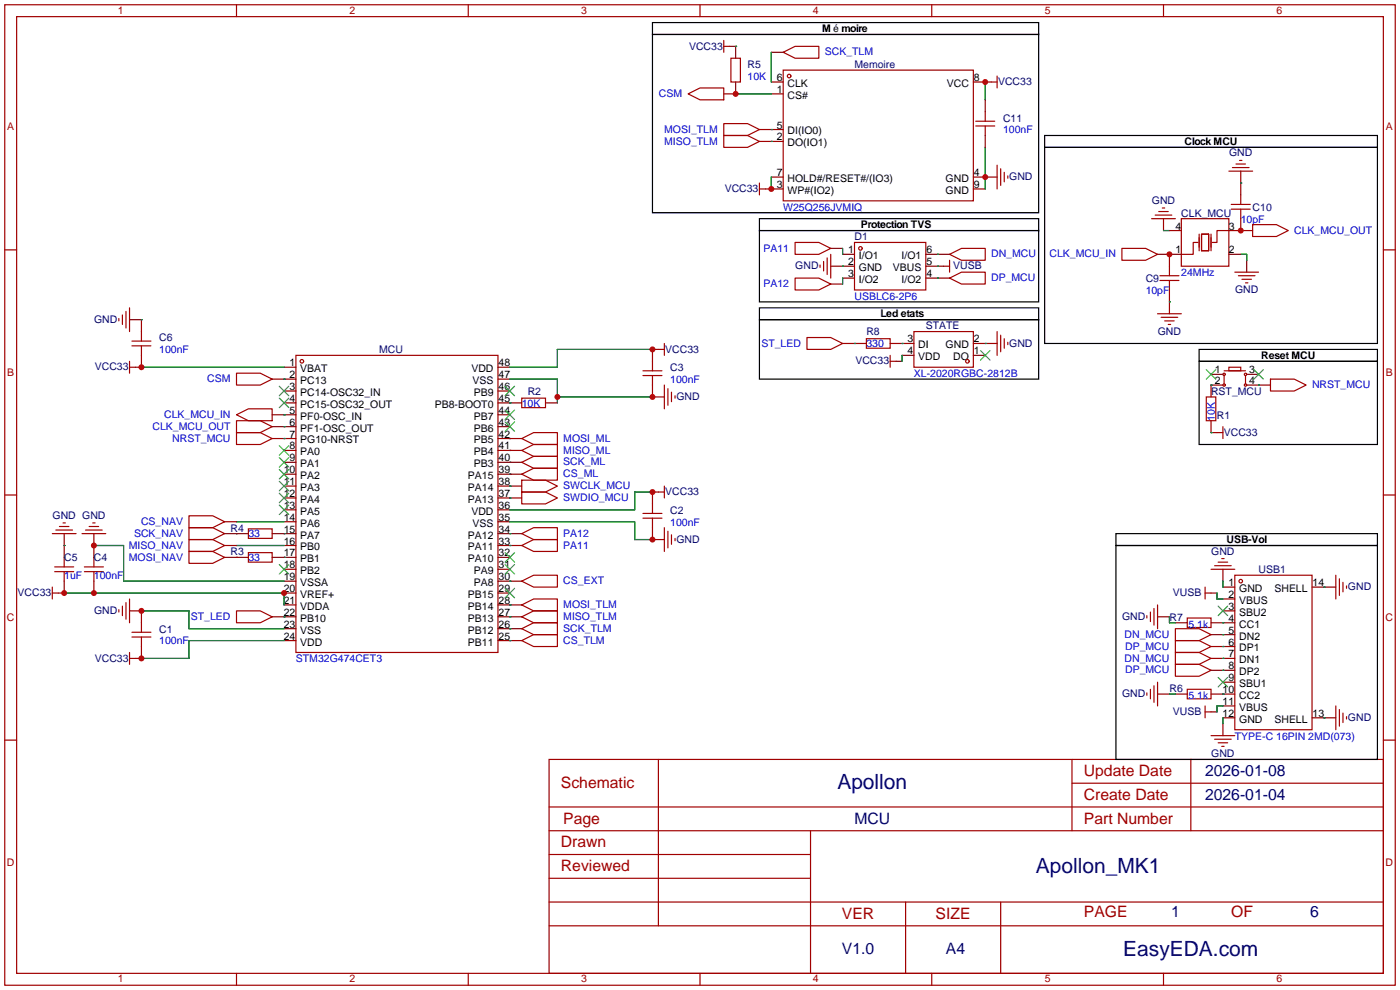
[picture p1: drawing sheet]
<svg xmlns="http://www.w3.org/2000/svg" width="299mm" height="212mm" viewBox="0 0 299 212" stroke-linecap="round" stroke-linejoin="round" font-family="sans-serif">
<g fill="none" stroke="#a10000" stroke-width=".25">
<path d="M1 1h297.2v209.6h-297.2zM3.6 3.6h292.1v204.4h-292.1zM50.5 1v2.6M100.1 1v2.6M149.6 1v2.6M154.7 8.6v2.6M154.7 9.9h1.3M156.2 12.4h2v5.1h-2zM167.4 15h40.6v27.9h-40.6zM167.4 11.2l2.5-1.3h5.1v2.5h-5.1zM199.1 1v2.6M211.8 17.5h1.3"/>
<path d="M213.1 16.3v2.5M248.7 1v2.6M147.1 20.1l2.5-1.3h5.1v2.5h-5.1zM154.7 29h5.1l2.5 1.2-2.5 1.3h-5.1zM154.7 26.4h5.1l2.5 1.3-2.5 1.3h-5.1zM162.3 39.1v2.6M208.5 25.9h4.1M208.5 26.9h4.1M210.6 23.9v2M210.6 26.9v2.1M213.1 35.3v5.1M213.9 36.1v3.5"/>
<path d="M214.6 36.8v2.1M215.4 37.6v.5M262.6 36.6h5.1M263.4 35.8h3.6M264.2 35.1h2M264.9 34.3h.5M1 53.4h2.6M162.3 40.4h1.3M169.9 59.4h5.1l2.5 1.3-2.5 1.3h-5.1zM169.9 51.8h5.1l2.5 1.3-2.5 1.3h-5.1zM175.3 56.6v.6M176 55.9v2"/>
<path d="M176.8 55.1v3.6M177.5 54.4v5M182.6 51.8h15.3v10.2h-15.3zM201.7 56.9h1.2M202.9 54.4l2.6-1.3h5.1v2.5h-5.1zM202.9 59.4l2.6-1.2h5.1v2.5h-5.1zM202.9 55.6v2.6M239.8 53.1h5.1l2.5 1.3-2.5 1.2h-5.1zM246.1 46.7h5.1M246.9 46h3.5M247.6 45.2h2.1M247.9 59.9h4.1"/>
<path d="M247.9 58.9h4.1M248.4 44.4h.5M249.9 56.9v2M249.9 59.9v2.1M252.5 46.7h10.1v10.2h-10.1zM256 51.8h-1v2.6h-2.5M256.3 50v3.6M256.8 50h1.5v3.6h-1.5zM258.8 50v3.6M262.6 49.3h-2.5v2.5h-1M263.1 43.7h4.1M263.1 44.7h4.1"/>
<path d="M263.9 58.2h5.1M264.7 58.9h3.5M265.2 41.7v2M265.2 44.7v2M265.4 59.7h2.1M267.7 48h5.1l2.5 1.3-2.5 1.2h-5.1zM295.7 53.4h2.5M25.4 68.1v.5M26.2 67.3v2M26.9 66.5v3.6M27.7 65.8v5.1M27.7 77.2v2.6"/>
<path d="M27.7 78.5h1.3M28.2 72.9h4.1M28.2 73.9h4.1M30.2 70.9v2M30.2 73.9v2M50.5 79.8h5.1l2.6 1.2-2.6 1.3h-5.1zM63.2 75.9h43.2v63.5h-43.2zM137.4 79.2h4.1M139.4 77.2v2M140.7 74.7h1.3M142 73.4v2.5M172.5 72.1h5l2.6 1.3-2.6 1.3h-5z"/>
<path d="M185.2 72.4h5v2h-5zM190.2 75.9v2.6M190.2 77.2h1.3M195.3 70.9h12.7v7.6h-12.7zM213.1 70.9v5M213.9 71.6v3.6M214.6 72.4v2M215.4 73.2v.5M247.4 67.1h5.1M248.2 67.8h3.5M248.9 68.6h2.1M249.7 69.3h.5"/>
<path d="M261.6 79.2h4.6M262.6 78.5h2.6v.7h-2.6zM266.2 60.5h.5M50.5 92.5h5.1l2.6 1.2-2.6 1.3h-5.1zM50.5 89.9h5.1l2.6 1.3-2.6 1.3h-5.1zM50.5 88.6l2.6-1.2h5.1v2.5h-5.1zM111.5 85.1h5.1v2h-5.1zM111.5 98.8l2.5-1.3h5.1v2.6h-5.1zM111.5 96.3l2.5-1.3h5.1v2.5h-5.1zM111.5 93.7l2.5-1.2h5.1v2.5h-5.1zM137.4 80.3h4.1M139.4 80.3v2"/>
<path d="M142 82.3v5.1M142.7 83.1v3.5M143.5 83.8v2.1M144.3 84.6v.5M257.8 84.8h2v5.1h-2zM260.1 92.5h1.3M261.4 91.2v2.5M261.6 80.3v1.7M266.2 80.3v1.7M271.5 81h5.1l2.5 1.3-2.5 1.3h-5.1zM1 105.8h2.6M11.2 114h5.1"/>
<path d="M11.9 113.3h3.6M12.7 112.5h2M13.5 111.8h.5M13.7 119.1v2.1M17.5 114h5.1M18.3 113.3h3.5M19 112.5h2.1M19.8 111.8h.5M20.1 119.1v2.1M40.4 117.9h5.1l2.5 1.2-2.5 1.3h-5.1zM40.4 115.3h5.1l2.5 1.3-2.5 1.3h-5.1zM40.4 112.8h5.1l2.5 1.2-2.5 1.3h-5.1z"/>
<path d="M40.4 110.2h5.1l2.5 1.3-2.5 1.3h-5.1zM53.1 113h5.1v2.1h-5.1zM53.1 118.1h5.1v2h-5.1zM111.5 102.6h5.1l2.5 1.3-2.5 1.3h-5.1zM111.5 105.2h5.1l2.5 1.2-2.5 1.3h-5.1zM111.5 114l2.5-1.2h5.1v2.5h-5.1zM111.5 116.6l2.5-1.3h5.1v2.6h-5.1zM111.5 101.3l2.5-1.2h5.1v2.5h-5.1zM137.4 110.7h4.1M137.4 109.7h4.1M139.4 107.7v2M139.4 110.7v2.1"/>
<path d="M140.7 105.2h1.3M142 103.9v2.5M142 112.8v5.1M142.7 113.5v3.6M143.5 114.3v2M144.3 115.1v.5M261.1 119.4h.5M295.7 105.8h2.5M11.2 125.5v2.5M11.2 126.7h1.2M11.7 122.2h4M11.7 121.2h4"/>
<path d="M13.7 122.2v2M18 122.2h4.1M18 121.2h4.1M20.1 122.2v2M25.4 130.3v.5M26.2 129.5v2.1M26.9 128.8v3.5M27.7 128v5.1M27.7 139.4v2.6M28.2 135.1h4.1M28.2 136.1h4.1M30.2 133.1v2"/>
<path d="M30.2 136.1v2.1M50.5 130.6h5.1l2.6 1.2-2.6 1.3h-5.1zM111.5 131.8l2.5-1.2h5.1v2.5h-5.1zM111.5 129.3l2.5-1.3h5.1v2.6h-5.1zM111.5 134.4l2.5-1.3h5.1v2.5h-5.1zM111.5 136.9l2.5-1.3h5.1v2.6h-5.1zM111.5 124.2l2.5-1.3h5.1v2.6h-5.1zM245.1 131.6v.5M245.9 130.8v2M246.6 130v3.6M247.4 129.3v5.1M251.2 134.4h5.1l2.5 1.2-2.5 1.3h-5.1z"/>
<path d="M251.2 139.4h5.1l2.5 1.3-2.5 1.3h-5.1zM251.2 136.9h5.1l2.5 1.3-2.5 1.2h-5.1zM253.7 132.1h5.1v2h-5.1zM257.6 126.7h1.2M257.6 125.5v2.5M258.8 121.7h5.1M259.6 120.9h3.5M260.3 120.1h2.1M263.9 122.9h16.5v33.1h-16.5zM285.5 122.9v5.1M286.3 123.7v3.6M287 124.5v2"/>
<path d="M287.8 125.2v.5M1 158.2h2.6M27.7 140.7h1.3M245.1 148.1v.5M245.9 147.3v2.1M246.6 146.6v3.5M247.4 145.8v5.1M251.2 142h5.1l2.5 1.3-2.5 1.2h-5.1zM253.7 147.3h5.1v2.1h-5.1zM257.6 150.9v2.5M257.6 152.1h1.2M258.8 157.2h5.1"/>
<path d="M259.6 158h3.5M260.3 158.8h2.1M261.1 159.5h.5M285.5 150.9v5.1M286.3 151.6v3.6M287 152.4v2M287.8 153.2v.5M295.7 158.2h2.5M117.3 162.3h178.4v45.7h-178.4zM117.3 177.5h178.4M117.3 172.5h178.4M140.7 162.3v35.6"/>
<path d="M173.2 177.5v30.5M229.1 162.3v15.2M229.1 167.4h66.6M254.5 162.3v15.2M117.3 182.6h55.9M117.3 197.9h178.4M117.3 192.8h178.4M117.3 187.7h55.9M193.5 192.8v15.2M213.9 192.8v15.2M50.5 208v2.6M100.1 208v2.6"/>
<path d="M149.6 208v2.6M199.1 208v2.6M248.7 208v2.6"/>
<circle cx="168.7" cy="16.3" r=".38"/>
<circle cx="183.9" cy="53.1" r=".38"/>
<circle cx="64.5" cy="77.2" r=".38"/>
<circle cx="206.8" cy="77.2" r=".38"/>
<circle cx="261.6" cy="82.3" r=".25"/>
<circle cx="261.6" cy="80" r=".25"/>
<circle cx="266.2" cy="82.3" r=".25"/>
<circle cx="266.2" cy="80" r=".25"/>
<circle cx="265.2" cy="124.2" r=".38"/>
</g>
<g fill="none" stroke="#870000" stroke-width=".25">
<path d="M156 9.9h1.2v2.5M157.2 17.5v2.6h-2.5M164.8 17.5h2.6M164.8 11.2h2.6M208 17.5h3.8M162.3 27.7h5.1M162.3 30.2h5.1M164.8 20.1h2.6M164.8 37.8h2.6M208 37.8h5.1M210.6 21.3v2.6M210.6 29v2.5"/>
<path d="M265.2 36.6v5.1M163.6 40.4h3.8M177.5 56.9h5.1M177.5 53.1h2.6M180.1 54.4h2.5M180.1 59.4h2.5M197.9 54.4h5M197.9 56.9h3.8M197.9 59.4h5M208 40.4h2.6M247.4 54.4h5.1M248.7 46.7v2.6"/>
<path d="M249.9 54.4v2.5M249.9 49.3h2.6M262.6 54.4h2.6M262.6 49.3h5.1M265.2 46.7v2.6M266.4 55.6v2.6M27.7 68.3h2.5v2.6M30.2 75.9v2.6h-1.2M60.7 78.5h2.5M106.4 78.5h2.6M140.7 74.7h-1.3v2.5M177.5 60.7h2.6"/>
<path d="M180.1 73.4h5.1M190.2 73.4h5.1M191.5 77.2h1.3M192.8 75.9h2.5M208 75.9h2.6M208 73.4h5.1M249.9 62v5.1M58.2 81h5M58.2 88.6h5M58.2 91.2h5M58.2 93.7h5M60.7 83.6h2.5"/>
<path d="M60.7 86.1h2.5M60.7 96.3h2.5M60.7 98.8h2.5M106.4 81h2.6M106.4 83.6h2.6M106.4 86.1h5.1M106.4 88.6h2.6M106.4 91.2h2.6M106.4 93.7h5.1M106.4 96.3h5.1M106.4 98.8h5.1M116.6 86.1h2.5"/>
<path d="M139.4 82.3v2.5h2.6M258.8 89.9v2.6h1.3M258.8 80h2.6M261.4 82.3h-2.6v2.5M266.4 82.3h5.1M266.4 80h2.6M13.7 114v5.1M20.1 114v5.1M48 111.5h2.5M48 114h5.1M48 116.6h2.5M48 119.1h5.1"/>
<path d="M58.2 114h5M58.2 119.1h5M60.7 101.3h2.5M60.7 103.9h2.5M60.7 106.4h2.5M60.7 109h2.5M60.7 111.5h2.5M60.7 116.6h2.5M106.4 101.3h5.1M106.4 103.9h5.1M106.4 106.4h5.1M106.4 109h2.6"/>
<path d="M106.4 111.5h2.6M106.4 114h5.1M106.4 116.6h5.1M106.4 119.1h2.6M139.4 112.8v2.5h2.6M140.7 105.2h-1.3v2.5M13.7 124.2v2.5h-1.3M20.1 124.2v2.5M27.7 130.6h2.5v2.5M30.2 138.2v2.5h-1.2M58.2 131.8h5M60.7 121.7h2.5"/>
<path d="M60.7 124.2h2.5M60.7 126.7h2.5M60.7 129.3h2.5M60.7 134.4h2.5M60.7 136.9h2.5M106.4 121.7h2.6M106.4 124.2h5.1M106.4 126.7h2.6M106.4 129.3h5.1M106.4 131.8h5.1M106.4 134.4h5.1M106.4 136.9h5.1"/>
<path d="M247.4 131.8h2.5M251.2 133.1h2.5M258.8 126.7h1.3M258.8 133.1h5.1M258.8 135.6h5.1M258.8 138.2h5.1M261.4 130.6h2.5M261.4 125.5h2.5M261.4 128h2.5M261.4 121.7v2.5M280.4 125.5h5.1M247.4 148.3h2.5"/>
<path d="M251.2 148.3h2.5M258.8 140.7h5.1M258.8 143.3h5.1M258.8 148.3h5.1M258.8 152.1h1.3M261.4 145.8h2.5M261.4 150.9h2.5M261.4 153.4h2.5M261.4 154.7v2.5M280.4 153.4h5.1"/>
</g>
<g fill="none" stroke="#3c3" stroke-width=".25">
<path d="M209.5 74.9l2.1 2.1M211.6 74.9l-2.1 2.1M257.8 79l2 2M259.8 79l-2 2M268 79l2 2M270 79l-2 2M59.7 82.5l2 2.1M59.7 85.1l2 2M59.7 95.2l2 2.1M59.7 97.8l2 2M61.7 82.5l-2 2.1M61.7 85.1l-2 2"/>
<path d="M61.7 95.2l-2 2.1M61.7 97.8l-2 2M107.9 90.2l2.1 2M107.9 87.6l2.1 2.1M107.9 82.5l2.1 2.1M110 90.2l-2.1 2M110 87.6l-2.1 2.1M110 82.5l-2.1 2.1M59.7 100.3l2 2.1M59.7 102.9l2 2M59.7 105.4l2 2M59.7 107.9l2 2.1"/>
<path d="M61.7 100.3l-2 2.1M61.7 102.9l-2 2M61.7 105.4l-2 2M61.7 107.9l-2 2.1M107.9 118.1l2.1 2M110 118.1l-2.1 2M59.7 120.6l2 2.1M61.7 120.6l-2 2.1M107.9 125.7l2.1 2.1M107.9 120.6l2.1 2.1M110 125.7l-2.1 2.1M110 120.6l-2.1 2.1"/>
<path d="M260.3 129.5l2.1 2.1M262.4 129.5l-2.1 2.1M260.3 144.8l2.1 2M262.4 144.8l-2.1 2"/>
</g>
<g fill="none" stroke="#008700" stroke-width=".25">
<path d="M157.2 9.9h.1M164.8 11.2v6.3M210.6 17.5v3.8M157.2 20.1h7.6M164.8 30.2h.1M164.8 27.7h.1M164.8 37.8v2.6M210.6 31.5v8.9M265.2 39.1h.1M180.1 56.9h.1M180.1 53.1v1.3M180.1 59.4v1.3"/>
<path d="M200.4 54.4h.1M200.4 59.4h.1M200.4 56.9h.1M248.7 49.3h1.2M249.9 54.4h.1M265.2 49.3h.1M265.2 54.4h1.2v1.2M30.2 68.3h.1M30.2 78.5h30.5M139.4 74.7h-20.3v3.8h-10.1M182.6 73.4h.1M192.8 73.4h.1"/>
<path d="M192.8 75.9v1.3M210.6 73.4h.1M249.9 64.5h.1M60.7 93.7h.1M60.7 91.2h.1M60.7 88.6h.1M60.7 81h.1M109 86.1h.1M109 98.8h.1M109 96.3h.1M109 93.7h.1M109 81h10.1v5.1"/>
<path d="M119.1 84.8h20.3M258.8 82.3h.1M258.8 92.5h.1M269 82.3h.1M13.7 116.6h.1M20.1 116.6h6.3v7.6h34.3M50.5 119.1h.1M50.5 114h.1M50.5 111.5h10.2M50.5 116.6h10.2M60.7 114h.1M60.7 119.1h.1"/>
<path d="M109 106.4h.1M109 114h.1M109 116.6h.1M109 103.9h.1M109 101.3h.1M109 111.5h26.6v3.8h3.8M139.4 105.2h-3.8v3.8h-26.6M13.7 126.7h47v2.6M30.2 130.6h10.2v3.8h20.3M60.7 131.8h.1M60.7 136.9h-20.3v3.8h-10.2M109 131.8h.1"/>
<path d="M109 129.3h.1M109 134.4h.1M109 136.9h.1M109 124.2h.1M249.9 131.8v1.3h1.3M260.1 126.7v1.3h1.3M261.4 135.6h.1M261.4 138.2h.1M261.4 133.1h.1M261.4 124.2v1.3M283 125.5h.1M249.9 148.3h1.3"/>
<path d="M261.4 140.7h.1M261.4 143.3h.1M261.4 148.3h.1M261.4 153.4v1.3M261.4 150.9h-1.3v1.2M283 153.4h.1"/>
</g>
<path d="M139.4 7.4h82.6v38.1h-82.6zM139.4 4.8h82.6v2.6h-82.6zM223.3 31.5h71.1v41.9h-71.1zM223.3 29h71.1v2.5h-71.1zM162.3 49.3h59.7v15.2h-59.7zM162.3 46.7h59.7v2.6h-59.7zM162.3 68.3h59.7v12.7h-59.7zM162.3 65.8h59.7v2.5h-59.7zM256.3 77.2h38.1v17.8h-38.1zM256.3 74.7h38.1v2.5h-38.1zM238.5 116.6h55.9v45.7h-55.9zM238.5 114h55.9v2.6h-55.9z" fill="none" stroke="#000" stroke-width=".25"/>
<g fill="#c00">
<circle cx="30.2" cy="130.6" r=".63"/>
<circle cx="30.2" cy="140.7" r=".63"/>
<circle cx="139.4" cy="115.3" r=".63"/>
<circle cx="139.4" cy="105.2" r=".63"/>
<circle cx="119.1" cy="84.8" r=".63"/>
<circle cx="139.4" cy="84.8" r=".63"/>
<circle cx="139.4" cy="74.7" r=".63"/>
<circle cx="20.1" cy="126.7" r=".63"/>
<circle cx="13.7" cy="126.7" r=".63"/>
<circle cx="60.7" cy="126.7" r=".63"/>
<circle cx="20.1" cy="116.6" r=".63"/>
<circle cx="30.2" cy="78.5" r=".63"/>
<circle cx="249.9" cy="54.4" r=".63"/>
<circle cx="265.2" cy="49.3" r=".63"/>
<circle cx="157.2" cy="20.1" r=".63"/>
<circle cx="164.8" cy="40.4" r=".63"/>
<circle cx="210.6" cy="37.8" r=".63"/>
<circle cx="210.6" cy="17.5" r=".63"/>
</g>
<g font-size="4.5" fill="#000080">
<text x="179" y="168.7">Apollon</text>
<text x="221.4" y="186.5">Apollon_MK1</text>
<text x="240.1" y="204.3">EasyEDA.com</text>
</g>
<g font-size="3.4" fill="#a00000">
<text x="231.6" y="165.9">Update Date</text>
<text x="119.9" y="168.4">Schematic</text>
<text x="231.6" y="170.9">Create Date</text>
<text x="120.4" y="176">Page</text>
<text x="231.6" y="176">Part Number</text>
<text x="119.9" y="181.1">Drawn</text>
<text x="119.9" y="186.2">Reviewed</text>
<text x="179.9" y="196.3">VER</text>
<text x="200" y="196.3">SIZE</text>
<text x="231.6" y="196.1">PAGE</text>
<text x="263.1" y="196.1">OF</text>
</g>
<g font-size="3.4" fill="#000080">
<text x="257.6" y="165.9">2026-01-08</text>
<text x="257.6" y="170.9">2026-01-04</text>
<text x="182.6" y="176">MCU</text>
<text x="250.3" y="196.1">1</text>
<text x="280" y="196.1">6</text>
<text x="179.9" y="204">V1.0</text>
<text x="202.2" y="204">A4</text>
</g>
<g font-size="2.2" fill="#a00000">
<text x="25.2" y="3">1</text>
<text x="74.7" y="3">2</text>
<text x="124.2" y="3">3</text>
<text x="173.7" y="3">4</text>
<text x="223.3" y="3">5</text>
<text x="272.8" y="3">6</text>
<text x="1.5" y="27.9">A</text>
<text x="296.2" y="27.9">A</text>
<text x="1.5" y="80.3">B</text>
<text x="296.2" y="80.3">B</text>
<text x="1.5" y="132.7">C</text>
<text x="296.1" y="132.7">C</text>
<text x="1.5" y="185">D</text>
<text x="296.1" y="185">D</text>
<text x="25.2" y="210">1</text>
<text x="74.7" y="210">2</text>
<text x="124.2" y="210">3</text>
<text x="173.7" y="210">4</text>
<text x="223.3" y="210">5</text>
<text x="272.8" y="210">6</text>
</g>
<g font-size="2.2" fill="#000080">
<text x="147.3" y="10.6">VCC33</text>
<text x="159.8" y="14.5">R5</text>
<text x="182.6" y="14.5">Memoire</text>
<text x="213.3" y="18.2">VCC33</text>
<text x="214.4" y="26">C11</text>
<text x="262.7" y="33.4">GND</text>
<text x="154.9" y="41.1">VCC33</text>
<text x="215.7" y="38.5">GND</text>
<text x="246.2" y="43.6">GND</text>
<text x="252.5" y="46.3">CLK_MCU</text>
<text x="267.7" y="45">C10</text>
<text x="182.6" y="51.4">D1</text>
<text x="170" y="57.6">GND</text>
<text x="203.7" y="57.6">VUSB</text>
<text x="244.9" y="60.3">C9</text>
<text x="264" y="62.6">GND</text>
<text x="20.1" y="69">GND</text>
<text x="185.2" y="71.7">R8</text>
<text x="197.9" y="70.4">STATE</text>
<text x="247.4" y="71.5">GND</text>
<text x="34" y="73">C6</text>
<text x="81" y="75.5">MCU</text>
<text x="142.2" y="75.3">VCC33</text>
<text x="182.8" y="77.9">VCC33</text>
<text x="215.7" y="74.1">GND</text>
<text x="20.3" y="79.2">VCC33</text>
<text x="143.3" y="79.3">C3</text>
<text x="112.8" y="84.4">R2</text>
<text x="144.6" y="85.5">GND</text>
<text x="258.8" y="84.4">RST_MCU</text>
<text x="260.1" y="89.5">R1</text>
<text x="261.6" y="93.1">VCC33</text>
<text x="142.2" y="105.8">VCC33</text>
<text x="11.2" y="110.9">GND GND</text>
<text x="49.3" y="113.6">R4</text>
<text x="143.3" y="109.8">C2</text>
<text x="13.7" y="119.9">C5</text>
<text x="20.1" y="119.9">C4</text>
<text x="49.3" y="118.7">R3</text>
<text x="144.6" y="116">GND</text>
<text x="258.9" y="118.5">GND</text>
<text x="269" y="122.5">USB1</text>
<text x="3.8" y="127.4">VCC33</text>
<text x="20.1" y="131.2">GND</text>
<text x="250.7" y="127.4">VUSB</text>
<text x="288.1" y="126.1">GND</text>
<text x="34" y="135.2">C1</text>
<text x="239.8" y="132.5">GND</text>
<text x="249.9" y="132.6">R7</text>
<text x="20.3" y="141.4">VCC33</text>
<text x="239.8" y="149">GND</text>
<text x="249.9" y="147.9">R6</text>
<text x="250.7" y="152.8">VUSB</text>
<text x="288.1" y="154.1">GND</text>
<text x="258.9" y="161.7">GND</text>
</g>
<g font-size="2.2">
<text x="175.7" y="6.8">M</text>
<text x="179.8" y="6.8">moire</text>
<text x="166" y="17.3">6</text>
<text x="208.2" y="17.3">8</text>
<text x="166" y="19.9">1</text>
<text x="168.3" y="18.6">CLK</text>
<text x="168.3" y="21.1">CS#</text>
<text x="202.4" y="18.6">VCC</text>
<text x="166" y="27.5">5</text>
<text x="168.3" y="28.7">DI(IO0)</text>
<text x="166" y="30">2</text>
<text x="168.3" y="31.3">DO(IO1)</text>
<text x="253.2" y="30.9">Clock MCU</text>
<text x="166" y="37.6">7</text>
<text x="166" y="40.2">3</text>
<text x="168.3" y="38.9">HOLD#/RESET#/(IO3)</text>
<text x="168.3" y="41.4">WP#(IO2)</text>
<text x="202.1" y="41.4">GND</text>
<text x="202.1" y="38.9">GND</text>
<text x="208.2" y="40.2">9</text>
<text x="208.2" y="37.6">4</text>
<text x="184" y="48.7">Protection TVS</text>
<text x="251.2" y="49.1">4</text>
<text x="262.6" y="49.1">3</text>
<text x="181.3" y="54.1">1</text>
<text x="181.3" y="56.7">2</text>
<text x="181.3" y="59.2">3</text>
<text x="183.6" y="55.4">I/O1</text>
<text x="183.6" y="58">GND</text>
<text x="190.8" y="58">VBUS</text>
<text x="192.7" y="55.4">I/O1</text>
<text x="198" y="59.2">4</text>
<text x="198" y="56.7">5</text>
<text x="198" y="54.1">6</text>
<text x="251.2" y="54.1">1</text>
<text x="262.6" y="54.1">2</text>
<text x="183.6" y="60.5">I/O2</text>
<text x="192.7" y="60.5">I/O2</text>
<text x="188.2" y="67.7">Led etats</text>
<text x="194" y="73.2">3</text>
<text x="194" y="75.7">4</text>
<text x="196.3" y="74.5">DI</text>
<text x="196.3" y="77">VDD</text>
<text x="202.1" y="74.5">GND</text>
<text x="203.7" y="77">DO</text>
<text x="208.2" y="75.7">1</text>
<text x="208.2" y="73.2">2</text>
<text x="269.5" y="76.6">Reset MCU</text>
<text x="61.9" y="78.3">1</text>
<text x="61.9" y="80.8">2</text>
<text x="61.9" y="83.4">3</text>
<text x="64.2" y="79.5">VBAT</text>
<text x="64.2" y="82.1">PC13</text>
<text x="100.8" y="79.5">VDD</text>
<text x="101" y="82.1">VSS</text>
<text x="106.6" y="83.4">46</text>
<text x="106.6" y="80.8">47</text>
<text x="106.6" y="78.3">48</text>
<text x="259.6" y="82.1">2</text>
<text x="259.6" y="79.8">1</text>
<text x="267" y="82.1">4</text>
<text x="267" y="79.8">3</text>
<text x="61.9" y="85.9">4</text>
<text x="61.9" y="88.4">5</text>
<text x="64.2" y="84.6">PC14-OSC32_IN</text>
<text x="64.2" y="87.2">PC15-OSC32_OUT</text>
<text x="64.2" y="89.7">PF0-OSC_IN</text>
<text x="92.9" y="87.2">PB8-BOOT0</text>
<text x="101.3" y="89.7">PB7</text>
<text x="101.3" y="84.6">PB9</text>
<text x="106.6" y="88.4">44</text>
<text x="106.6" y="85.9">45</text>
<text x="61.9" y="91">6</text>
<text x="61.9" y="93.5">7</text>
<text x="64.2" y="92.2">PF1-OSC_OUT</text>
<text x="64.2" y="94.8">PG10-NRST</text>
<text x="101.3" y="94.8">PB5</text>
<text x="101.3" y="92.2">PB6</text>
<text x="106.6" y="93.5">42</text>
<text x="106.6" y="91">43</text>
<text x="60.6" y="101.1">10</text>
<text x="61.9" y="96.1">8</text>
<text x="61.9" y="98.6">9</text>
<text x="64.2" y="97.3">PA0</text>
<text x="64.2" y="99.9">PA1</text>
<text x="101.3" y="99.9">PB3</text>
<text x="101.3" y="97.3">PB4</text>
<text x="106.6" y="101.1">39</text>
<text x="106.6" y="98.6">40</text>
<text x="106.6" y="96.1">41</text>
<text x="60.6" y="103.7">11</text>
<text x="60.6" y="106.2">12</text>
<text x="64.2" y="102.4">PA2</text>
<text x="64.2" y="104.9">PA3</text>
<text x="64.2" y="107.5">PA4</text>
<text x="100" y="107.5">PA13</text>
<text x="100" y="104.9">PA14</text>
<text x="100" y="102.4">PA15</text>
<text x="106.6" y="106.2">37</text>
<text x="106.6" y="103.7">38</text>
<text x="60.6" y="108.8">13</text>
<text x="60.6" y="111.3">14</text>
<text x="60.6" y="113.8">15</text>
<text x="64.2" y="110">PA5</text>
<text x="64.2" y="112.6">PA6</text>
<text x="100.8" y="110">VDD</text>
<text x="101" y="112.6">VSS</text>
<text x="106.6" y="113.8">34</text>
<text x="106.6" y="111.3">35</text>
<text x="106.6" y="108.8">36</text>
<text x="60.6" y="116.4">16</text>
<text x="60.6" y="118.9">17</text>
<text x="64.2" y="115.1">PA7</text>
<text x="64.2" y="117.6">PB0</text>
<text x="100" y="117.6">PA11</text>
<text x="100" y="115.1">PA12</text>
<text x="106.6" y="118.9">32</text>
<text x="106.6" y="116.4">33</text>
<text x="262.1" y="116">USB-Vol</text>
<text x="60.6" y="121.5">18</text>
<text x="60.6" y="124">19</text>
<text x="64.2" y="120.2">PB1</text>
<text x="64.2" y="122.7">PB2</text>
<text x="64.2" y="125.3">VSSA</text>
<text x="100" y="120.2">PA10</text>
<text x="101.3" y="125.3">PA8</text>
<text x="101.3" y="122.7">PA9</text>
<text x="106.6" y="124">30</text>
<text x="106.6" y="121.5">31</text>
<text x="262.5" y="125.3">1</text>
<text x="280.5" y="125.3">14</text>
<text x="60.6" y="126.5">20</text>
<text x="60.6" y="129.1">21</text>
<text x="60.6" y="131.6">22</text>
<text x="64.2" y="127.8">VREF+</text>
<text x="64.2" y="130.3">VDDA</text>
<text x="100" y="130.3">PB14</text>
<text x="100" y="127.8">PB15</text>
<text x="106.6" y="131.6">27</text>
<text x="106.6" y="129.1">28</text>
<text x="106.6" y="126.5">29</text>
<text x="262.5" y="127.8">2</text>
<text x="262.5" y="130.3">3</text>
<text x="264.8" y="126.5">GND</text>
<text x="264.8" y="129.1">VBUS</text>
<text x="264.8" y="131.6">SBU2</text>
<text x="272.4" y="126.5">SHELL</text>
<text x="60.6" y="134.2">23</text>
<text x="60.6" y="136.7">24</text>
<text x="64.2" y="132.9">PB10</text>
<text x="64.2" y="135.4">VSS</text>
<text x="64.2" y="138">VDD</text>
<text x="100" y="138">PB11</text>
<text x="100" y="135.4">PB12</text>
<text x="100" y="132.9">PB13</text>
<text x="106.6" y="136.7">25</text>
<text x="106.6" y="134.2">26</text>
<text x="262.5" y="132.9">4</text>
<text x="262.5" y="135.4">5</text>
<text x="262.5" y="138">6</text>
<text x="264.8" y="134.2">CC1</text>
<text x="264.8" y="136.7">DN2</text>
<text x="262.5" y="140.5">7</text>
<text x="262.5" y="143">8</text>
<text x="264.8" y="139.2">DP1</text>
<text x="264.8" y="141.8">DN1</text>
<text x="261.3" y="148.1">10</text>
<text x="262.5" y="145.6">9</text>
<text x="264.8" y="144.3">DP2</text>
<text x="264.8" y="146.9">SBU1</text>
<text x="264.8" y="149.4">CC2</text>
<text x="261.3" y="150.7">11</text>
<text x="261.3" y="153.2">12</text>
<text x="264.8" y="151.9">VBUS</text>
<text x="264.8" y="154.5">GND</text>
<text x="272.4" y="154.5">SHELL</text>
<text x="280.5" y="153.2">13</text>
</g>
<g font-size="2.2" fill="#00f">
<text x="176.3" y="11.8">SCK_TLM</text>
<text x="159.8" y="17.1">10K</text>
<text x="140.8" y="20.7">CSM</text>
<text x="142" y="28.4">MOSI_TLM</text>
<text x="214.4" y="28.5">100nF</text>
<text x="142" y="30.9">MISO_TLM</text>
<text x="167.4" y="45">W25Q256JVMIQ</text>
<text x="265.2" y="47.6">10pF</text>
<text x="163.2" y="53.8">PA11</text>
<text x="276.6" y="49.9">CLK_MCU_OUT</text>
<text x="211.8" y="55">DN_MCU</text>
<text x="224.3" y="55">CLK_MCU_IN</text>
<text x="252.5" y="59">24MHz</text>
<text x="163.2" y="61.4">PA12</text>
<text x="182.6" y="64.1">USBLC6-2P6</text>
<text x="211.8" y="60.1">DP_MCU</text>
<text x="244.9" y="62.8">10pF</text>
<text x="34" y="75.5">100nF</text>
<text x="162.7" y="74.1">ST_LED</text>
<text x="185.2" y="74.2">330</text>
<text x="44.3" y="81.7">CSM</text>
<text x="143.3" y="81.8">100nF</text>
<text x="195.3" y="80.6">XL-2020RGBC-2812B</text>
<text x="280.4" y="83">NRST_MCU</text>
<text x="35.1" y="89.3">CLK_MCU_IN</text>
<text x="111.5" y="86.9">10K</text>
<text x="259.6" y="89.9" transform="rotate(-90 259.6 89.9)">10K</text>
<text x="32.6" y="91.9">CLK_MCU_OUT</text>
<text x="36.8" y="94.4">NRST_MCU</text>
<text x="120.4" y="94.4">MOSI_ML</text>
<text x="120.4" y="99.5">SCK_ML</text>
<text x="120.4" y="96.9">MISO_ML</text>
<text x="120.4" y="104.6">SWCLK_MCU</text>
<text x="120.4" y="107.1">SWDIO_MCU</text>
<text x="120.4" y="102">CS_ML</text>
<text x="30.1" y="112.2">CS_NAV</text>
<text x="143.3" y="112.3">100nF</text>
<text x="27.5" y="119.8">MOSI_NAV</text>
<text x="27.5" y="117.3">MISO_NAV</text>
<text x="28.7" y="114.7">SCK_NAV</text>
<text x="53.1" y="114.9">33</text>
<text x="53.1" y="119.9">33</text>
<text x="120.4" y="114.7">PA12</text>
<text x="120.4" y="117.3">PA11</text>
<text x="13.7" y="123.8">1uF</text>
<text x="20.1" y="123.8">100nF</text>
<text x="120.4" y="124.9">CS_EXT</text>
<text x="120.4" y="130">MOSI_TLM</text>
<text x="34" y="137.7">100nF</text>
<text x="40.8" y="132.5">ST_LED</text>
<text x="120.4" y="132.5">MISO_TLM</text>
<text x="120.4" y="135">SCK_TLM</text>
<text x="120.4" y="137.6">CS_TLM</text>
<text x="240.4" y="136.3">DN_MCU</text>
<text x="254" y="134.2">5.1k</text>
<text x="63.2" y="141.5">STM32G474CET3</text>
<text x="240.4" y="141.4">DN_MCU</text>
<text x="240.5" y="138.8">DP_MCU</text>
<text x="240.5" y="143.9">DP_MCU</text>
<text x="254" y="149.4">5.1k</text>
<text x="263.9" y="158">TYPE-C 16PIN 2MD(073)</text>
</g>
</svg>
